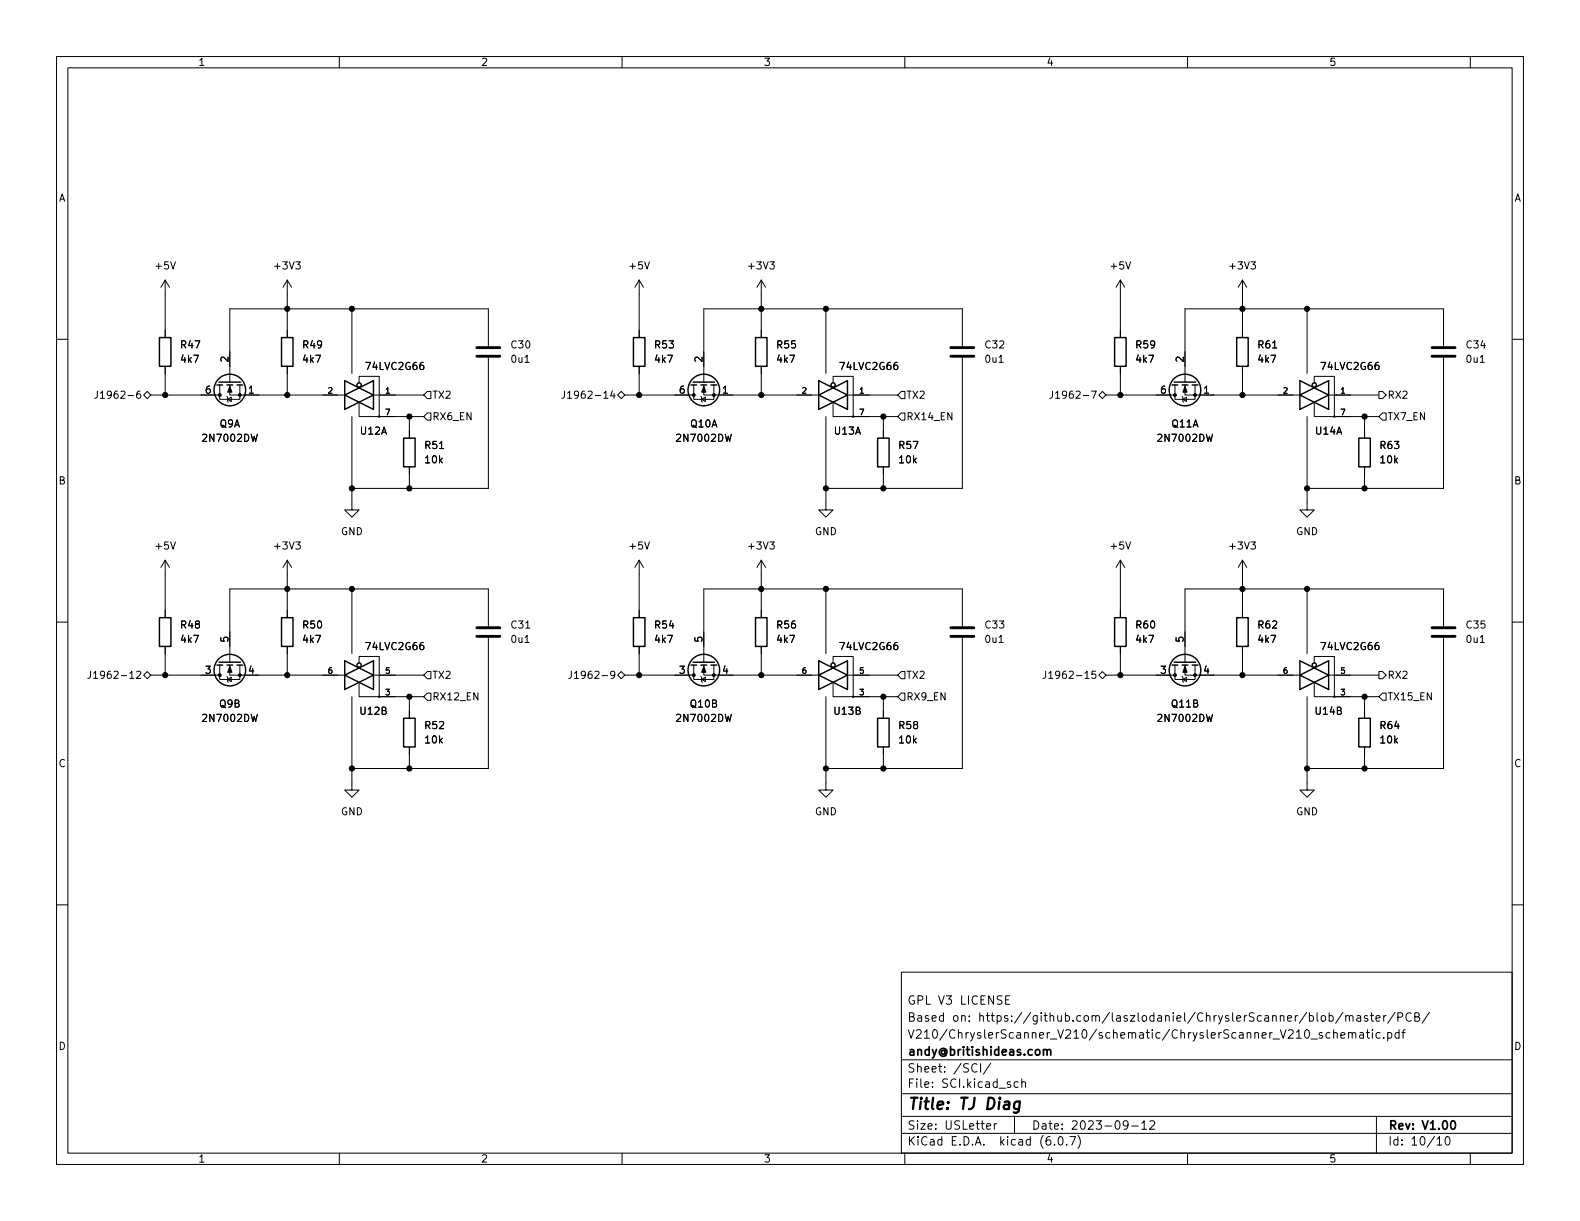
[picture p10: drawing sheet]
<svg xmlns="http://www.w3.org/2000/svg" width="279mm" height="216mm" viewBox="0 0 279 216" stroke-linecap="round" stroke-linejoin="round" font-family="sans-serif">
<g fill="none" stroke="#000" stroke-width=".18">
<path d="M10 10h259.4v195.9h-259.4zM12 12h255.4v191.9h-255.4zM60 10v2M110 10v2M160 10v2M210 10v2M260 10v2M10 60h2M29.2 49.5v10.2M29.2 49.5l-.8 1.3M29.2 49.5l.8 1.3M50.8 49.5v10.2"/>
<path d="M50.8 49.5l-.8 1.3M50.8 49.5l.8 1.3M62.2 54.6v11.4M113 49.5v10.2M113 49.5l-.7 1.3M113 49.5l.8 1.3M134.6 49.5v10.2M134.6 49.5l-.7 1.3M134.6 49.5l.8 1.3M146 54.6v11.4M198.1 49.5v10.2M198.1 49.5l-.7 1.3"/>
<path d="M198.1 49.5l.8 1.3M219.7 49.5v10.2M219.7 49.5l-.8 1.3M219.7 49.5l.8 1.3M231.1 54.6v11.4M267.4 60h2M17.2 69.2v.9a.41 .41 0 0 1-.5 .3M17.8 69.5l.3-.3v1.2M17.8 70.4h.7M26 69.2l.7 .7-.7 .6-.6-.6zM26.7 69.9h12.2M29.2 64.8v5.1"/>
<path d="M38.9 68.1v2.5h3.5v-2.5M40.1 70.1l.2 .1v.8l.1 .1M40.3 70.6l.6-.4v.8zM40.6 68.1v1.8h20.4M50.8 64.8v5.1M62.2 73.7v16.5h1.3l-1.3 1.2-1.2-1.2h1.2M63.5 71.1v2.6h11.4M63.5 67.7v-1.2h3.6v7.2M66 69.9h8.9M72.4 73.7v3.8M75.6 73h.6v1.3h-.6l-.7-.6zM75.6 69.2h.6v1.3h-.6l-.7-.6z"/>
<path d="M86.4 61.2v-6.6h-45.8v13M86.4 63.2v23.2h-24.2M99.8 69.2v.9a.41 .41 0 0 1-.5 .3M100.4 69.5l.3-.3v1.2M100.4 70.4h.7M109.9 69.2l.6 .7-.6 .6-.7-.6zM110.5 69.9h12.2M113 64.8v5.1M122.7 68.1v2.5h3.5v-2.5M124 70.1l.1 .1v.8l.1 .1M124.1 70.6l.6-.4v.8zM124.5 68.1v1.8h20.3"/>
<path d="M134.6 64.8v5.1M146 73.7v16.5h1.3l-1.3 1.2-1.2-1.2h1.2M147.3 71.1v2.6h11.4M147.3 67.7v-1.2h3.6v7.2M149.9 69.9h8.8M156.2 73.7v3.8M159.4 69.2h.6v1.3h-.6l-.7-.6zM159.4 73h.6v1.3h-.6l-.7-.6zM170.2 61.2v-6.6h-45.7v13M170.2 63.2v23.2h-24.2M186.1 69.2v.9a.41 .41 0 0 1-.5 .3M186.7 69.5l.3-.3v1.2"/>
<path d="M186.7 70.4h.7M194.3 69.9l.6-.7 .7 .7-.7 .6zM195.6 69.9h12.2M198.1 64.8v5.1M207.8 68.1v2.5h3.5v-2.5M209 70.1l.2 .1v.8l.1 .1M209.2 70.6l.6-.4v.8zM209.5 68.1v1.8h20.4M219.7 64.8v5.1M231.1 73.7v16.5h1.3l-1.3 1.2-1.2-1.2h1.2M232.4 71.1v2.6h11.4M232.4 67.7v-1.2h3.6v7.2"/>
<path d="M234.9 69.9h8.9M241.3 73.7v3.8M243.8 69.2h.7l.6 .7-.6 .6h-.7zM244.5 73h.6v1.3h-.6l-.7-.6zM255.3 61.2v-6.6h-45.8v13M255.3 63.2v23.2h-24.2M29.2 99.1v10.1M29.2 99.1l-.8 1.2M29.2 99.1l.8 1.2M50.8 99.1l-.8 1.2M50.8 99.1v10.1M50.8 99.1l.8 1.2"/>
<path d="M72.4 82.6v3.8M113 99.1v10.1M113 99.1l-.7 1.2M113 99.1l.8 1.2M134.6 99.1l-.7 1.2M134.6 99.1v10.1M134.6 99.1l.8 1.2M156.2 82.6v3.8M198.1 99.1v10.1M198.1 99.1l-.7 1.2M198.1 99.1l.8 1.2M219.7 99.1v10.1"/>
<path d="M219.7 99.1l-.8 1.2M219.7 99.1l.8 1.2M241.3 82.6v3.8M10 110h2M16 118.7v.9a.41 .41 0 0 1-.5 .4M16.5 119l.4-.3v1.3M16.5 120h.8M25.4 119.4l.6-.7 .7 .7-.7 .6zM26.7 119.4h12.2M29.2 114.3v5.1M38.9 117.6v2.5h3.5v-2.5M40.1 119.6l.2 .2v.7l.1 .2"/>
<path d="M40.6 117.6v1.8h20.4M50.8 114.3v5.1M62.2 104.1v11.5M63.5 117.2v-1.1h3.6v7.1M66 119.4h8.9M75.6 118.7h.6v1.3h-.6l-.7-.6zM86.4 110.7v-6.6h-45.8v13M86.4 112.8v23.1h-24.2M101 118.7v.9a.41 .41 0 0 1-.5 .4M101.6 119l.3-.3v1.3M101.6 120h.7M109.2 119.4l.7-.7 .6 .7-.6 .6z"/>
<path d="M110.5 119.4h12.2M113 114.3v5.1M122.7 117.6v2.5h3.5v-2.5M124 119.6l.1 .2v.7l.1 .2M124.5 117.6v1.8h20.3M134.6 114.3v5.1M146 104.1v11.5M147.3 117.2v-1.1h3.6v7.1M149.9 119.4h8.8M159.4 118.7h.6v1.3h-.6l-.7-.6zM170.2 110.7v-6.6h-45.7v13M170.2 112.8v23.1h-24.2"/>
<path d="M184.9 118.7v.9a.41 .41 0 0 1-.5 .4M185.5 119l.3-.3v1.3M185.5 120h.7M194.3 119.4l.6-.7 .7 .7-.7 .6zM195.6 119.4h12.2M198.1 114.3v5.1M207.8 117.6v2.5h3.5v-2.5M209 119.6l.2 .2v.7l.1 .2M209.5 117.6v1.8h20.4M219.7 114.3v5.1M231.1 104.1v11.5M232.4 117.2v-1.1h3.6v7.1"/>
<path d="M234.9 119.4h8.9M243.8 118.7h.7l.6 .7-.6 .6h-.7zM255.3 110.7v-6.6h-45.8v13M255.3 112.8v23.1h-24.2M267.4 110h2M40.3 120.1l.6-.3v.7zM62.2 123.2v16.5h1.3l-1.3 1.3-1.2-1.3h1.2M63.5 120.7v2.5h11.4M72.4 123.2v3.8M72.4 132.1v3.8M75.6 122.6h.6v1.2h-.6l-.7-.6zM124.1 120.1l.6-.3v.7z"/>
<path d="M146 123.2v16.5h1.3l-1.3 1.3-1.2-1.3h1.2M147.3 120.7v2.5h11.4M156.2 123.2v3.8M156.2 132.1v3.8M159.4 122.6h.6v1.2h-.6l-.7-.6zM209.2 120.1l.6-.3v.7zM231.1 123.2v16.5h1.3l-1.3 1.3-1.2-1.3h1.2M232.4 120.7v2.5h11.4M241.3 123.2v3.8M241.3 132.1v3.8M244.5 122.6h.6v1.2h-.6l-.7-.6zM10 160h2"/>
<path d="M267.4 160h2M159.4 171.9h108v32h-108zM177.8 176.8h.5M178.5 176.1h-.7v1.5h.7M231.5 179.6h.5l.3 .3v.4l-.2 .2h-.6M232.9 179.1v1.3l.2 .2M233.8 179.6h.3l.3 .3v.4l-.3 .3-.3-.1-.2-.2v-.4zM235 179.6h.5l.3 .3v.4l-.2 .2h-.6M235 179.1v1.5M237.5 179l-1.3 1.9M238 179.7l.2-.1h.3l.1 1M238 179.6v1"/>
<path d="M238.6 179.8l.2-.2h.4l.1 1M240 179.6h.5l.1 1M240.6 179.9l-.5 .1a.29 .29 0 0 0-.2 .3 .29 .29 0 0 0 .2 .3l.5-.1M241.8 179.6h-.3l-.2 .2v.2l.5 .2v.3h-.5M242.3 179.6h.6M242.5 179.1v1.3l.4 .2M244.7 179.6v1M245.1 179.6h-.3l-.1 .3M246.7 179l-1.3 1.9M247.2 179.9l.7-.1 .1-.2v-.4l-.2-.1h-.6v1.5M249.5 179.2a.6 .6 0 0 0-.7 0 .6 .6 0 0 0-.2 .7 .56 .56 0 0 0 .3 .6 .56 .56 0 0 0 .6-.1M250.2 179.8l.6-.1 .2-.2-.2-.3-.6-.1v1.5h.6l.2-.3a.39 .39 0 0 0-.3-.5"/>
<path d="M252.8 179l-1.3 1.9M159.4 197.4h108M159.4 193.4h108M159.4 187.4h108M172.8 188.2a.6 .6 0 0 0-.8 0 .6 .6 0 0 0-.2 .7 .56 .56 0 0 0 .3 .6 .56 .56 0 0 0 .7-.1M173.4 188.1v1.5M174.5 199.2l.7-.2-.1-.3h-.4l-.2 .2v.7h.6M175.2 188l-1.3 1.9M175.8 198.7v1M176.3 198.7h-.3l-.2 .3M179.4 197.4v3M180 191.4l-.4-.1-.3 .3v.4l.2 .2h.5"/>
<path d="M180.7 191.4l.2-.1 .4 .1v.9M180.7 190.8v1.5M199.5 198.8l-.3 .3h-.3l-.3-.3 .2-.6h.4l.2 .1a.99 .99 0 0 1-.4 1.4h-.2M200.1 199.1h1.2M201.9 198.6l.4-.4v1.5M201.9 199.7h.9M203.3 198.3l.6-.1 .2 .1 .1 .3-.9 1.1h.9M235.2 182.6h-.4l-.3 .3v.4l.1 .2h.6M235.8 182.7l.2-.1h.4l.1 1M235.8 182.1v1.5M237.1 183.1l.7-.2v-.3h-.5l-.2 .2 .1 .7h.6M238.5 182.7l.2-.1h.3l.1 1"/>
<path d="M238.5 182.6v1M239.1 182.8l.2-.2h.4l.1 1M240.5 182.6h.5l.1 1M241.1 182.9l-.5 .1a.29 .29 0 0 0-.2 .3 .29 .29 0 0 0 .2 .3l.5-.1M241.6 182.6h.6M241.8 182.1v1.3l.4 .2M242.7 182.1v.1M242.7 182.6v1M243.3 180.1l.7-.2v-.3h-.5l-.2 .2 .1 .7h.6M243.4 197.4v6.5M244 182.6h-.4l-.3 .3v.4l.2 .2h.5M244.7 183.4v.2"/>
<path d="M245.4 182.6h.4l.3 .3v.4l-.1 .2h-.6M245.4 182.6v1.5M247.4 182.6h-.4l-.3 .3v.4l.1 .2h.6M247.4 182.1v1.5M247.9 182.6h.6M248.5 182.1l-.4 .2v1.3M60 203.9v2M110 203.9v2M159.4 200.4h108M160 203.9v2M186.5 202.3v.2M187.3 201h.2a.81 .81 0 0 1 .6 .6 .81 .81 0 0 1-.3 .8l-.2 .1a.81 .81 0 0 1-.6-.6 .81 .81 0 0 1 .3-.9z"/>
<path d="M188.6 202.3v.2M189.2 201h1l-.7 1.5M190.6 200.8a1.72 1.72 0 0 1 0 2.2M210 203.9v2M254.1 201.4l.4-.4v1.5M254.1 202.5h.9M255.8 201h.1a.8 .8 0 0 1 .5 .7 .8 .8 0 0 1-.5 .8 .99 .99 0 0 1-.1-1.5zM260 203.9v2"/>
<circle cx="67.1" cy="73.7" r=".13"/>
<circle cx="150.9" cy="73.7" r=".13"/>
<circle cx="236" cy="73.7" r=".13"/>
<circle cx="67.1" cy="123.2" r=".13"/>
<circle cx="150.9" cy="123.2" r=".13"/>
<circle cx="236" cy="123.2" r=".13"/>
</g>
<path d="M184.5 185.7l.2-.1 .4 .1 .1 .9M185.2 185.8l.2-.2 .3 .1 .1 .9M256.7 198.2h.2a.81 .81 0 0 1 .6 .6 .81 .81 0 0 1-.3 .8l-.2 .1a.82 .82 0 0 1-.6-.6 .82 .82 0 0 1 .3-.9z" fill="none" stroke="#000" stroke-width=".3"/>
<path d="M180.4 194.9a.66 .66 0 0 0-1 .3l-.1 .5 .1 .3 .2 .1 .6-.1M180.4 194.8l-.2 1.6a.6 .6 0 0 1-.9 .3" fill="none" stroke="#000" stroke-width=".4"/>
<g fill="none" stroke="#000" stroke-width=".25">
<path d="M28.2 59.7h2v5.1h-2zM49.8 59.7h2v5.1h-2zM112 59.7h2v5.1h-2zM133.6 59.7h2v5.1h-2zM197.1 59.7h2v5.1h-2zM218.7 59.7h2v5.1h-2zM38.4 68.1h1M38.7 67.6h3.8M40.1 68.1h1M41.9 68.1h1M61 69.9l5-2.6v5.1zM61 67.3l5 2.6-5 2.5z"/>
<path d="M71.4 77.5h2v5.1h-2zM122.2 68.1h1M122.6 67.6h3.8M124 68.1h1M125.7 68.1h1M144.8 69.9l5.1-2.6v5.1zM144.8 67.3l5.1 2.6-5.1 2.5zM155.2 77.5h2v5.1h-2zM207.3 68.1h1M207.6 67.6h3.9M209 68.1h1.1M210.8 68.1h1"/>
<path d="M229.9 69.9l5-2.6v5.1zM229.9 67.3l5 2.6-5 2.5zM240.3 77.5h2v5.1h-2zM28.2 109.2h2v5.1h-2zM38.4 117.6h1M38.7 117.1h3.8M40.1 117.6h1M41.9 117.6h1M49.8 109.2h2v5.1h-2zM61 119.4l5-2.6v5.1zM61 116.8l5 2.6-5 2.5zM112 109.2h2v5.1h-2z"/>
<path d="M122.2 117.6h1M122.6 117.1h3.8M124 117.6h1M125.7 117.6h1M133.6 109.2h2v5.1h-2zM144.8 119.4l5.1-2.6v5.1zM144.8 116.8l5.1 2.6-5.1 2.5zM197.1 109.2h2v5.1h-2zM207.3 117.6h1M207.6 117.1h3.9M209 117.6h1.1M210.8 117.6h1"/>
<path d="M218.7 109.2h2v5.1h-2zM229.9 119.4l5-2.6v5.1zM229.9 116.8l5 2.6-5 2.5zM71.4 127h2v5.1h-2zM155.2 127h2v5.1h-2zM240.3 127h2v5.1h-2z"/>
<circle cx="40.6" cy="69" r="2.79"/>
<circle cx="63.5" cy="68.1" r=".38"/>
<circle cx="124.5" cy="69" r="2.79"/>
<circle cx="147.3" cy="68.1" r=".38"/>
<circle cx="209.5" cy="69" r="2.79"/>
<circle cx="232.4" cy="68.1" r=".38"/>
<circle cx="40.6" cy="118.5" r="2.79"/>
<circle cx="63.5" cy="117.6" r=".38"/>
<circle cx="124.5" cy="118.5" r="2.79"/>
<circle cx="147.3" cy="117.6" r=".38"/>
<circle cx="209.5" cy="118.5" r="2.79"/>
<circle cx="232.4" cy="117.6" r=".38"/>
</g>
<path d="M84.3 63h4.1M84.3 61.5h4.1M168.1 63h4.1M168.1 61.5h4.1M253.2 63h4.1M253.2 61.5h4.1M84.3 112.5h4.1M84.3 111h4.1M168.1 112.5h4.1M168.1 111h4.1M253.2 112.5h4.1M253.2 111h4.1" fill="none" stroke="#000" stroke-width=".51"/>
<g fill="#000" stroke="#000" stroke-width=".18">
<path d="M40.6 68.3l.4 1h-.7zM124.5 68.3l.3 1h-.7zM209.5 68.3l.4 1h-.7zM40.6 117.9l.4 1h-.7zM124.5 117.9l.3 1h-.7zM209.5 117.9l.4 1h-.7z"/>
<circle cx="50.8" cy="54.6" r=".46"/>
<circle cx="62.2" cy="54.6" r=".46"/>
<circle cx="134.6" cy="54.6" r=".46"/>
<circle cx="146" cy="54.6" r=".46"/>
<circle cx="219.7" cy="54.6" r=".46"/>
<circle cx="231.1" cy="54.6" r=".46"/>
<circle cx="29.2" cy="69.9" r=".46"/>
<circle cx="38.9" cy="69.8" r=".25"/>
<circle cx="42.4" cy="69.8" r=".25"/>
<circle cx="50.8" cy="69.9" r=".46"/>
<circle cx="72.4" cy="73.7" r=".46"/>
<circle cx="113" cy="69.9" r=".46"/>
<circle cx="122.7" cy="69.8" r=".25"/>
<circle cx="126.2" cy="69.8" r=".25"/>
<circle cx="134.6" cy="69.9" r=".46"/>
<circle cx="156.2" cy="73.7" r=".46"/>
<circle cx="198.1" cy="69.9" r=".46"/>
<circle cx="207.8" cy="69.8" r=".25"/>
<circle cx="211.3" cy="69.8" r=".25"/>
<circle cx="219.7" cy="69.9" r=".46"/>
<circle cx="241.3" cy="73.7" r=".46"/>
<circle cx="62.2" cy="86.4" r=".46"/>
<circle cx="72.4" cy="86.4" r=".46"/>
<circle cx="146" cy="86.4" r=".46"/>
<circle cx="156.2" cy="86.4" r=".46"/>
<circle cx="231.1" cy="86.4" r=".46"/>
<circle cx="241.3" cy="86.4" r=".46"/>
<circle cx="29.2" cy="119.4" r=".46"/>
<circle cx="38.9" cy="119.4" r=".25"/>
<circle cx="42.4" cy="119.4" r=".25"/>
<circle cx="50.8" cy="119.4" r=".46"/>
<circle cx="50.8" cy="104.1" r=".46"/>
<circle cx="62.2" cy="104.1" r=".46"/>
<circle cx="113" cy="119.4" r=".46"/>
<circle cx="122.7" cy="119.4" r=".25"/>
<circle cx="126.2" cy="119.4" r=".25"/>
<circle cx="134.6" cy="104.1" r=".46"/>
<circle cx="134.6" cy="119.4" r=".46"/>
<circle cx="146" cy="104.1" r=".46"/>
<circle cx="198.1" cy="119.4" r=".46"/>
<circle cx="207.8" cy="119.4" r=".25"/>
<circle cx="211.3" cy="119.4" r=".25"/>
<circle cx="219.7" cy="104.1" r=".46"/>
<circle cx="219.7" cy="119.4" r=".46"/>
<circle cx="231.1" cy="104.1" r=".46"/>
<circle cx="62.2" cy="135.9" r=".46"/>
<circle cx="72.4" cy="123.2" r=".46"/>
<circle cx="72.4" cy="135.9" r=".46"/>
<circle cx="146" cy="135.9" r=".46"/>
<circle cx="156.2" cy="135.9" r=".46"/>
<circle cx="156.2" cy="123.2" r=".46"/>
<circle cx="231.1" cy="135.9" r=".46"/>
<circle cx="241.3" cy="123.2" r=".46"/>
<circle cx="241.3" cy="135.9" r=".46"/>
</g>
<text font-size="2.8" x="160.4" y="196.2">Title: TJ Diag</text>
<g font-size="2.1">
<text x="160.4" y="177.6">GPL V3 LICENSE</text>
<text x="160.4" y="183.6">V210/ChryslerScanner_V210/schematic/ChryslerScanner_V210_schematic.pdf</text>
<text x="160.4" y="180.6">Based on: https://github.com/laszlodaniel/ChryslerScanner/blob/master/PCB/</text>
<text x="160.4" y="189.7">Sheet: /SCI/</text>
<text x="160.4" y="186.7">andy@britishideas.com</text>
<text x="160.4" y="192.4">File: SCI.kicad_sch</text>
<text x="160.4" y="202.5">KiCad E.D.A. kicad (6.0.7)</text>
<text x="160.4" y="199.7">Size: USLetter</text>
<text x="182.4" y="199.7">Date: 2023-09-12</text>
<text x="245.4" y="199.7">Rev: V1.00</text>
<text x="245.4" y="202.5">Id: 10/10</text>
</g>
<g font-size="1.8">
<text x="35" y="11.6">1</text>
<text x="85" y="11.6">2</text>
<text x="135" y="11.6">3</text>
<text x="185" y="11.6">4</text>
<text x="235" y="11.6">5</text>
<text x="10.3" y="35.6">A</text>
<text x="267.7" y="35.6">A</text>
<text x="27.6" y="47.6">+5V</text>
<text x="48.7" y="47.6">+3V3</text>
<text x="111.4" y="47.6">+5V</text>
<text x="132.5" y="47.6">+3V3</text>
<text x="196.5" y="47.6">+5V</text>
<text x="217.6" y="47.6">+3V3</text>
<text x="32.1" y="61.6">R47</text>
<text x="32.1" y="64.1">4k7</text>
<text x="40.4" y="64" transform="rotate(-90 40.4 64)">2</text>
<text x="53.6" y="61.6">R49</text>
<text x="53.7" y="64.1">4k7</text>
<text x="64.9" y="65.4">74LVC2G66</text>
<text x="90.5" y="61.6">C30</text>
<text x="90.5" y="64.1">0u1</text>
<text x="115.9" y="61.6">R53</text>
<text x="115.9" y="64.1">4k7</text>
<text x="124.2" y="64" transform="rotate(-90 124.2 64)">2</text>
<text x="137.5" y="61.6">R55</text>
<text x="137.5" y="64.1">4k7</text>
<text x="148.8" y="65.4">74LVC2G66</text>
<text x="174.3" y="61.6">C32</text>
<text x="174.3" y="64.1">0u1</text>
<text x="201" y="61.6">R59</text>
<text x="201" y="64.1">4k7</text>
<text x="209.3" y="64" transform="rotate(-90 209.3 64)">2</text>
<text x="222.6" y="61.6">R61</text>
<text x="222.6" y="64.1">4k7</text>
<text x="233.8" y="65.4">74LVC2G66</text>
<text x="259.4" y="61.6">C34</text>
<text x="259.4" y="64.1">0u1</text>
<text x="18.7" y="70.5">J1962-6</text>
<text x="36.3" y="69.6">6</text>
<text x="44" y="69.6">1</text>
<text x="76.4" y="70.5">TX2</text>
<text x="101.6" y="70.5">J1962-14</text>
<text x="120.2" y="69.6">6</text>
<text x="127.8" y="69.6">1</text>
<text x="160.2" y="70.5">TX2</text>
<text x="187.6" y="70.5">J1962-7</text>
<text x="205.2" y="69.6">6</text>
<text x="212.9" y="69.6">1</text>
<text x="245.3" y="70.5">RX2</text>
<text x="38.8" y="75.6">Q9A</text>
<text x="63.8" y="76.8">U12A</text>
<text x="76.4" y="74.3">RX6_EN</text>
<text x="122.1" y="75.6">Q10A</text>
<text x="147.6" y="76.8">U13A</text>
<text x="160.2" y="74.3">RX14_EN</text>
<text x="207.2" y="75.6">Q11A</text>
<text x="232.7" y="76.8">U14A</text>
<text x="245.3" y="74.3">TX7_EN</text>
<text x="36.1" y="78.1">2N7002DW</text>
<text x="75.2" y="79.4">R51</text>
<text x="75.3" y="81.9">10k</text>
<text x="119.9" y="78.1">2N7002DW</text>
<text x="159.1" y="79.4">R57</text>
<text x="159.1" y="81.9">10k</text>
<text x="205" y="78.1">2N7002DW</text>
<text x="244.1" y="79.4">R63</text>
<text x="244.2" y="81.9">10k</text>
<text x="10.3" y="85.7">B</text>
<text x="267.7" y="85.7">B</text>
<text x="60.3" y="94.6">GND</text>
<text x="144.1" y="94.6">GND</text>
<text x="229.2" y="94.6">GND</text>
<text x="27.6" y="97.2">+5V</text>
<text x="48.7" y="97.2">+3V3</text>
<text x="111.4" y="97.2">+5V</text>
<text x="132.5" y="97.2">+3V3</text>
<text x="196.5" y="97.2">+5V</text>
<text x="217.6" y="97.2">+3V3</text>
<text x="32.1" y="111.1">R48</text>
<text x="32.1" y="113.7">4k7</text>
<text x="40.4" y="113.5" transform="rotate(-90 40.4 113.5)">5</text>
<text x="53.6" y="111.1">R50</text>
<text x="53.7" y="113.7">4k7</text>
<text x="90.5" y="111.1">C31</text>
<text x="90.5" y="113.7">0u1</text>
<text x="115.9" y="111.1">R54</text>
<text x="115.9" y="113.7">4k7</text>
<text x="124.2" y="113.5" transform="rotate(-90 124.2 113.5)">5</text>
<text x="137.5" y="111.1">R56</text>
<text x="137.5" y="113.7">4k7</text>
<text x="174.3" y="111.1">C33</text>
<text x="174.3" y="113.7">0u1</text>
<text x="201" y="111.1">R60</text>
<text x="201" y="113.7">4k7</text>
<text x="209.3" y="113.5" transform="rotate(-90 209.3 113.5)">5</text>
<text x="222.6" y="111.1">R62</text>
<text x="222.6" y="113.7">4k7</text>
<text x="259.4" y="111.1">C35</text>
<text x="259.4" y="113.7">0u1</text>
<text x="36.3" y="119.1">3</text>
<text x="44" y="119.1">4</text>
<text x="64.9" y="114.9">74LVC2G66</text>
<text x="120.2" y="119.1">3</text>
<text x="127.8" y="119.1">4</text>
<text x="148.8" y="114.9">74LVC2G66</text>
<text x="205.2" y="119.1">3</text>
<text x="212.9" y="119.1">4</text>
<text x="233.8" y="114.9">74LVC2G66</text>
<text x="17.7" y="120">J1962-12</text>
<text x="38.8" y="125.1">Q9B</text>
<text x="76.4" y="123.8">RX12_EN</text>
<text x="76.4" y="120">TX2</text>
<text x="102.5" y="120">J1962-9</text>
<text x="122.1" y="125.1">Q10B</text>
<text x="160.2" y="123.8">RX9_EN</text>
<text x="160.2" y="120">TX2</text>
<text x="186.6" y="120">J1962-15</text>
<text x="207.2" y="125.1">Q11B</text>
<text x="245.3" y="120">RX2</text>
<text x="245.3" y="123.8">TX15_EN</text>
<text x="36.1" y="127.6">2N7002DW</text>
<text x="63.8" y="126.4">U12B</text>
<text x="75.2" y="128.9">R52</text>
<text x="75.3" y="131.4">10k</text>
<text x="119.9" y="127.6">2N7002DW</text>
<text x="147.6" y="126.4">U13B</text>
<text x="159.1" y="128.9">R58</text>
<text x="159.1" y="131.4">10k</text>
<text x="205" y="127.6">2N7002DW</text>
<text x="232.7" y="126.4">U14B</text>
<text x="244.1" y="128.9">R64</text>
<text x="244.2" y="131.4">10k</text>
<text x="10.3" y="135.6">C</text>
<text x="267.7" y="135.6">C</text>
<text x="60.3" y="144.1">GND</text>
<text x="144.1" y="144.1">GND</text>
<text x="229.2" y="144.1">GND</text>
<text x="10.3" y="185.7">D</text>
<text x="267.7" y="185.7">D</text>
<text x="35" y="205.6">1</text>
<text x="85" y="205.6">2</text>
<text x="135" y="205.6">3</text>
<text x="185" y="205.6">4</text>
<text x="235" y="205.6">5</text>
</g>
<g font-size="1.4">
<text x="58" y="69.6">2</text>
<text x="68.2" y="69.6">1</text>
<text x="141.8" y="69.6">2</text>
<text x="152" y="69.6">1</text>
<text x="226.9" y="69.6">2</text>
<text x="237.1" y="69.6">1</text>
<text x="68.2" y="73.4">7</text>
<text x="152" y="73.4">7</text>
<text x="237.1" y="73.4">7</text>
<text x="58" y="119.1">6</text>
<text x="68.2" y="119.1">5</text>
<text x="141.8" y="119.1">6</text>
<text x="152" y="119.1">5</text>
<text x="226.9" y="119.1">6</text>
<text x="237.1" y="119.1">5</text>
<text x="68.2" y="122.9">3</text>
<text x="152" y="122.9">3</text>
<text x="237.1" y="122.9">3</text>
</g>
</svg>
